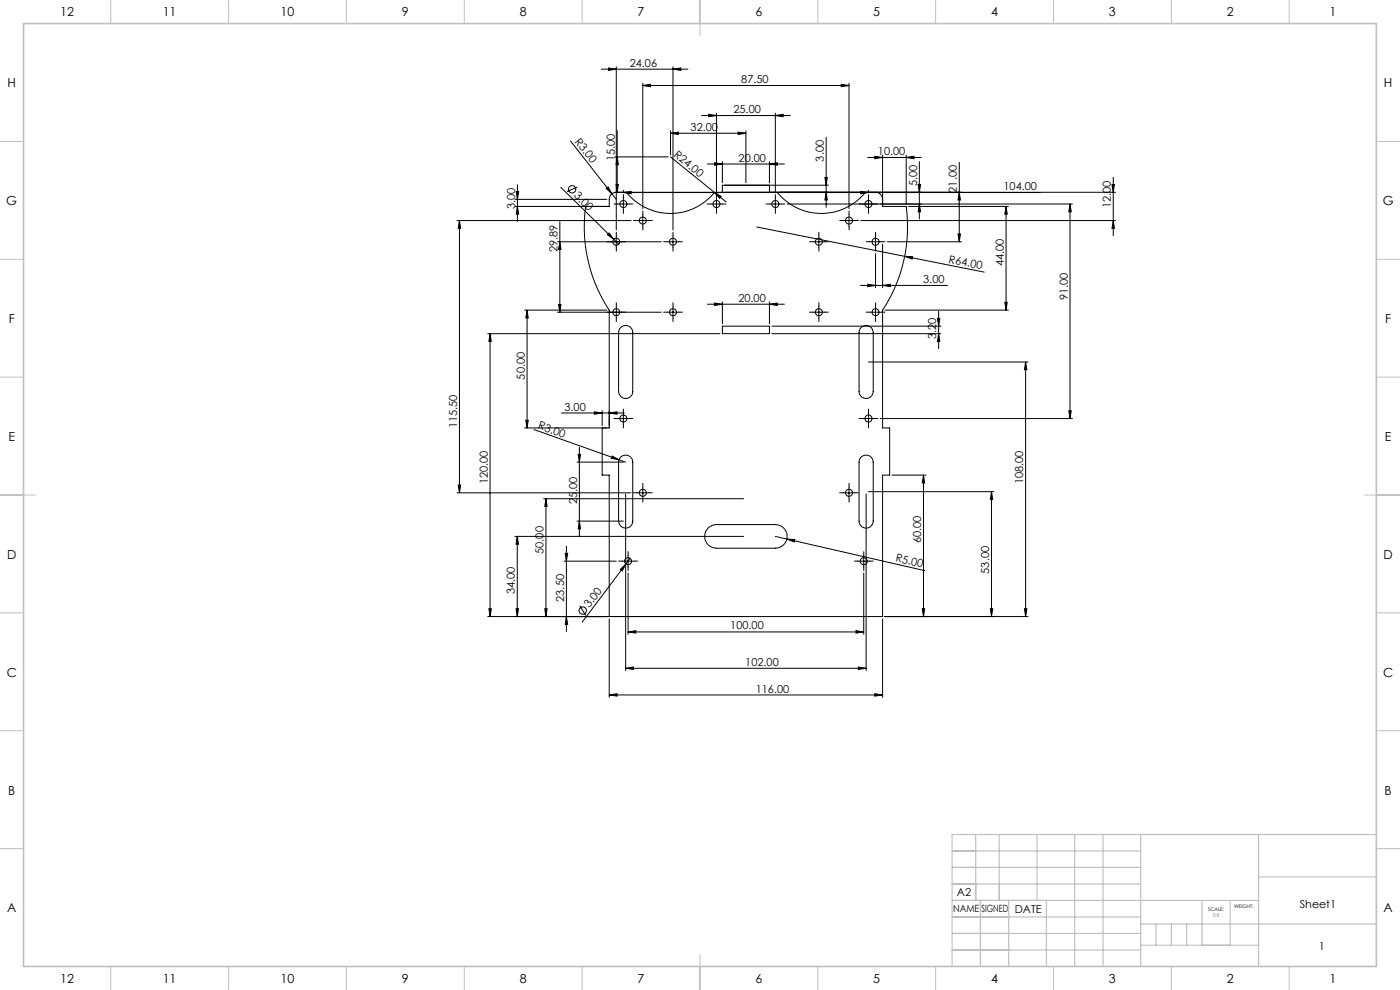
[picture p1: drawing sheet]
<svg xmlns="http://www.w3.org/2000/svg" width="594mm" height="420mm" viewBox="0 0 594 420" stroke-linecap="round" stroke-linejoin="round" font-family="sans-serif">
<g fill="none" stroke="#000" stroke-width=".42">
<path d="M255.1 29.3h36.8M258.2 28.8l3.3 .5-3.3 .6zM261.5 28.3v69.3M272.7 36.3l3.3-.5v1zM272.7 35.3v53.3M272.7 36.3h87.5M285.5 29.3l3.4-.5v1.1zM285.5 28.3v69.3M356.9 35.8l3.3 .5-3.3 .5zM360.2 35.3v53.3M242 59.8l17.6 22.4M261.9 55.4v26.2"/>
<path d="M284.5 56.5l3.3-.5v1.1zM284.5 55.5v10.1M284.5 56.5h32M297.6 49h37.7M300.7 48.5l3.3 .5-3.3 .5zM304 48v33.6M313.2 56l3.3 .5-3.3 .6zM316.5 55.5v22.1M329 49l3.3-.5v1zM329 48v33.6M350.5 58.2v29.7M219.5 78.4v15.5"/>
<path d="M237.9 79.5l22.5 22M244.9 79.4l-4.3 1.9M257.2 79.9l.8-.6 1.6 2.9zM260.9 66.6h22.6M261.4 78.3h1l-.5 3.3zM261.9 66.6l.5 3.3h-1zM284.5 66.6l18.6 15.1M300.1 69.6h32.7M303.2 69.1l3.3 .5-3.3 .5zM306.5 68.6v9M326.5 69.6l3.3-.5v1zM326.5 68.6v9"/>
<path d="M326.5 78.6v3M350 75.3h1l-.5 3.3zM351.5 78.6h-45v3M368.1 66.8h22.7M371.2 66.3l3.3 .5-3.3 .5zM374.5 65.8v21.8h10a64.3 64.3 0 0 1-10 44v50h3v20h-3v60h-167.6M384.5 66.8l3.3-.5v1zM384.5 65.8v20.8M389.6 78.3h1l-.5 3.3zM390.1 68.6v24.3M407 68.8v33.8M471.8 78.3h1l-.5 3.3z"/>
<path d="M472.3 75.2v24.7M193.9 93.6h73.8M194.9 93.6l.5 3.3h-1zM194.9 93.6v115.5M218.5 84.6h39M219 81.3h1.1l-.6 3.3zM219.5 87.6l.6 3.3h-1.1zM237.5 94.1v38.4M248.5 87.6a64.3 64.3 0 0 0 10 44v50h-35.9M258.4 98.8l2 2.7-2.7-1.9zM259.6 82.2l1.9 2.4M260.9 81.6h41.3"/>
<path d="M261.5 81.6a2.95 2.95 0 0 0-3 3v3h-40M262 86.6h5M264.5 81.7l3.3-.5v1zM264.5 80.7v.9M264.5 81.7h176.8M264.5 84v5.1M270.2 93.6h5M272.7 91.1v5M301.5 86.6h5M303.1 81.7l2.9 1.6-.6 .9zM303.1 81.7l5 4M304 84v5.1"/>
<path d="M321.1 96.3l96.5 19.1M326.5 86.6h5M329 84v5.1M329.7 81.6a24 24 0 0 0 37.5 0M350.5 81.6l.5 3.3h-1zM357.7 93.6h5M360.2 91.1v5M365.2 81.2l3.3 .5-3.3 .5zM365.2 93.6h108.1M368.5 80.7v.9M368.5 84v5.1M371.5 81.6a2.95 2.95 0 0 1 3 3"/>
<path d="M385.5 87.6h42.3M390.1 86.6l.5 3.3h-1zM406.5 99.3h1l-.5 3.3zM407 81.6l.5 3.3h-1zM426.9 87.6v44M426.9 87.6l.5 3.3h-1.1zM454 86.6l.5 3.3h-1zM454 86.6v91M455 86.6h-121M472.3 93.6l.5 3.3h-1zM473.3 81.6h-170.1a24 24 0 0 1-37.5 0M236.5 102.6h44"/>
<path d="M237.5 102.6l.5 3.3h-1zM260.4 101.5l2.1 2.1M261.5 100.1v5M283 102.6h5M285.5 100.1v5M344.9 102.6h5M347.4 100.1v5M369 102.6h5M371.5 107.6v14.5M371.5 100.1v5M374.5 103.6v18.5M376.5 102.6h31.5"/>
<path d="M383.9 108.7l3.3 .2-.2 1zM222.6 131.6h34.9M223.6 131.6l.5 3.3h-1zM223.6 131.6v50M236.5 132.5h44M237 129.2h1l-.5 3.3zM261.5 129.9v5.1M263.2 139.1a2.99 2.99 0 0 1 3.3-.8 2.99 2.99 0 0 1 2 2.8v25a3 3 0 0 1-3 3 3 3 0 0 1-3-3v-25zM283 132.5h5M285.5 129.9v5.1M300.1 129.1h32.7M303.2 128.6l3.3 .5-3.3 .5z"/>
<path d="M306.5 128.1v9.3M306.5 138.4h20v3.2h-20zM326.5 129.1l3.3-.5v1zM326.5 128.1v9.3M327.5 138.4h71.7M344.9 132.5h5M347.4 129.9v5.1M365.1 121.1h36.9M365.2 139.1a3 3 0 0 1 3.3-.8 3 3 0 0 1 2 2.8v25a3 3 0 0 1-3 3 3 3 0 0 1-3-3v-25zM368.2 120.6l3.3 .5-3.3 .5zM369 132.5h5M371.5 129.9v5.1"/>
<path d="M374.5 121.1l3.3-.5v1zM375.5 131.6h52.3M397.8 135.1h.9l-.4 3.3zM398.3 132v15.9M426.3 128.3h1.1l-.5 3.3zM206.9 141.6h98.6M207.9 141.6l.6 3.3h-1.1zM207.9 141.6v120M327.5 141.6h71.7M368.5 153.6h67.7M398.3 141.6l.4 3.3h-.9zM435.2 153.6l.5 3.3h-1z"/>
<path d="M435.2 153.6v108M223.1 178.3h1l-.5 3.3zM238.2 175.2h26.6M252.2 174.7l3.3 .5-3.3 .5zM255.5 174.2v6.4M258.5 175.2l3.3-.5v1zM262 177.6h5M264.5 175.1v5M366 177.6h5M368.5 175.1v5M373.5 177.6h81.5M453.5 174.3h1l-.5 3.3z"/>
<path d="M226.6 182.2l36 12.9M244.8 196.1h19.7M245.3 192.8h1l-.5 3.3zM245.8 189.7v37.7M255.5 181.6v20h3v60M259.7 193.5l2.9 1.6-3.2-.7zM262.6 195.1l2.9 1M263.2 194.1a2.99 2.99 0 0 1 3.3-.8 2.99 2.99 0 0 1 2 2.8v25a3 3 0 0 1-3 3 3 3 0 0 1-3-3v-25zM365.2 194.1a3 3 0 0 1 3.3-.8 3 3 0 0 1 2 2.8v25a3 3 0 0 1-3 3 3 3 0 0 1-3-3v-25zM193.9 209.1h73.8M194.4 205.8h1l-.5 3.3zM230.6 211.6h84.9"/>
<path d="M231.6 211.6l.5 3.3h-1zM231.6 211.6v50M265.5 209.6v74.9M270.2 209.1h5M272.7 206.6v5M357.7 209.1h5M360.2 206.6v5M367.5 209.6v74.9M368.5 208.6h53.2M378.5 201.6h14.3M391.8 201.6l.5 3.3h-1zM391.8 201.6v60"/>
<path d="M420.7 208.6l.5 3.3h-1zM420.7 208.6v53M218.5 227.6h97M219.5 227.6l.5 3.3h-1zM219.5 227.6v34M239.3 238.1h22.2M239.8 234.8h1l-.5 3.3zM240.3 231.7v36.2M244.8 221.1h19.7M245.8 221.1l.5 3.3h-1zM264 238.1h5M266.5 235.6v5"/>
<path d="M267.4 236.9l-20.3 27M300.6 223.9a5.1 5.1 0 0 1 3.4-1.4h25a5 5 0 0 1 5 5.1 5 5 0 0 1-5 5h-25a5 5 0 0 1-4.7-3.2 5 5 0 0 1 1.3-5.5zM329 227.6l4.8 1.1M333.8 228.7l3.4 .2-.2 1zM333.8 228.7l58.6 13.4M364 238.1h5M366.5 235.6v5M207.4 258.3h1.1l-.6 3.3zM219 258.3h1l-.5 3.3zM231.1 258.3h1l-.5 3.3zM246 257l2.5 4.1M263.2 241.6l2.4-2.3-1.6 2.9z"/>
<path d="M266.5 243.1v26M366.5 243.1v26M391.3 258.3h1l-.5 3.3zM420.2 258.3h1l-.5 3.3zM434.7 258.3h1l-.5 3.3zM240.3 261.6l.5 3.3h-1zM258.5 262.6v33.2M266.5 268.1l3.3-.5v1zM266.5 268.1h100M363.2 267.6l3.3 .5-3.3 .5zM374.5 262.6v33.2M375.5 261.6h60.7"/>
<path d="M258.5 294.8l3.3-.5v1zM258.5 294.8h116M265.5 283.5l3.3-.5v1zM265.5 283.5h102M364.2 283l3.3 .5-3.3 .5zM371.2 294.3l3.3 .5-3.3 .5z"/>
<circle cx="242.7" cy="80.3" r="1.56"/>
<circle cx="264.5" cy="86.6" r="1.51"/>
<circle cx="272.7" cy="93.6" r="1.49"/>
<circle cx="304" cy="86.6" r="1.5"/>
<circle cx="329" cy="86.6" r="1.51"/>
<circle cx="360.2" cy="93.6" r="1.51"/>
<circle cx="368.5" cy="86.6" r="1.51"/>
<circle cx="261.5" cy="102.6" r="1.49"/>
<circle cx="285.5" cy="102.6" r="1.49"/>
<circle cx="347.4" cy="102.6" r="1.51"/>
<circle cx="371.5" cy="102.6" r="1.51"/>
<circle cx="261.5" cy="132.4" r="1.49"/>
<circle cx="285.5" cy="132.4" r="1.49"/>
<circle cx="347.4" cy="132.5" r="1.51"/>
<circle cx="371.5" cy="132.5" r="1.51"/>
<circle cx="264.5" cy="177.6" r="1.51"/>
<circle cx="368.5" cy="177.6" r="1.51"/>
<circle cx="272.7" cy="209.1" r="1.49"/>
<circle cx="360.2" cy="209.1" r="1.51"/>
<circle cx="266.5" cy="238.1" r="1.49"/>
<circle cx="366.5" cy="238.1" r="1.5"/>
<circle cx="247.2" cy="259" r="1.56"/>
</g>
<g fill="none" stroke="#000" stroke-width=".42" stroke-dasharray="15.2 1.3 1.3 1.3">
<path d="M262 86.5h-1.5M264.5 84v-1.5M264.5 89v1.5M267 86.5h1.5M270.2 93.5h-1.5M272.7 91v-1.5M272.7 96v1.5M275.2 93.5h1.5M301.5 86.5h-1.5M304 84v-1.5M304 89v1.5M306.5 86.5h1.5"/>
<path d="M326.5 86.5h-1.5M329 84v-1.5M329 89v1.5M331.5 86.5h1.5M357.7 93.5h-1.5M360.2 91v-1.5M360.2 96v1.5M362.7 93.5h1.5M366 86.5h-1.5M368.5 84v-1.5M368.5 89v1.5M371 86.5h1.5"/>
<path d="M259 102.5h-1.5M261.5 100v-1.5M261.5 105v1.5M264 102.5h1.5M283.1 102.5h-1.5M285.6 100v-1.5M285.6 105v1.5M288.1 102.5h1.5M344.9 102.5h-1.5M347.4 100v-1.5M347.4 105v1.5M349.9 102.5h1.5"/>
<path d="M369 102.5h-1.5M371.5 100v-1.5M371.5 105v1.5M374 102.5h1.5M259 132.4h-1.5M261.5 129.9v-1.5M261.5 134.9v1.5M264 132.4h1.5M283.1 132.4h-1.5M285.6 129.9v-1.5M285.6 134.9v1.5M288.1 132.4h1.5"/>
<path d="M344.9 132.4h-1.5M347.4 129.9v-1.5M347.4 134.9v1.5M349.9 132.4h1.5M369 132.4h-1.5M371.5 129.9v-1.5M371.5 134.9v1.5M374 132.4h1.5M262 177.5h-1.5M264.5 175v-1.5M267 177.5h1.5M366 177.5h-1.5"/>
<path d="M368.5 175v-1.5M371 177.5h1.5M264.5 180v1.5M368.5 180v1.5M270.2 209h-1.5M272.7 206.5v-1.5M272.7 211.5v1.5M275.2 209h1.5M357.7 209h-1.5M360.2 206.5v-1.5M360.2 211.5v1.5M362.7 209h1.5"/>
<path d="M264 238h-1.5M266.5 235.5v-1.5M269 238h1.5M364 238h-1.5M366.5 235.5v-1.5M369 238h1.5M266.5 240.5v1.5M366.5 240.5v1.5"/>
</g>
<g fill="none" stroke="#c0c0c0" stroke-width=".42">
<path d="M47 0v10M97 0v10M147 0v10M197 0v10M247 0v10M297 0v15M347 0v10M397 0v10M447 0v10M497 0v10M547 0v10M0 60h10"/>
<path d="M584 60h10M0 110h10M584 110h10M0 160h10M584 160h10M0 210h15M579 210h15M0 260h10M584 260h10M0 310h10M584 310h10M0 360h10"/>
<path d="M584 360h10M47 410v10M97 410v10M147 410v10M197 410v10M247 410v10M297 405v15M347 410v10M397 410v10M447 410v10M497 410v10M547 410v10"/>
</g>
<g fill="none" stroke="#c0c0c0" stroke-width=".5">
<path d="M414 354v28M424 354v28M440 354v28M456 354v56M468 354v56M484 354v56M534 354v56M584 354h-180v56M404 361h80M404 368h80M404 375h80M534 372h50"/>
<path d="M404 382h130M404 389h80M404 396h80M416 382v28M428 382v28M444 382v28M484 392h100M490.5 392v9M497 392v9M503.5 392v9M510 382v19M522 382v19"/>
<path d="M404 403h80M484 401h50"/>
</g>
<path d="M10 10h574v400h-574z" fill="none" stroke="#c0c0c0" stroke-width=".7"/>
<g fill="#000">
<path d="M257.2 79.9l.8-.6 1.6 2.9zM303.1 81.7l2.9 1.6-.6 .9zM258.4 98.8l2 2.7-2.7-1.9zM383.9 108.7l3.3 .2-.2 1zM259.7 193.5l2.9 1.6-3.2-.7zM263.2 241.6l2.4-2.3-1.6 2.9zM333.8 228.7l3.4 .2-.2 1z"/>
<path d="M326.5 69.6l3.3-.5v1zM303.2 69.1l3.3 .5-3.3 .5zM258.5 175.2l3.3-.5v1zM252.2 174.7l3.3 .5-3.3 .5zM363.2 267.6l3.3 .5-3.3 .5zM266.5 268.1l3.3-.5v1z"/>
<path d="M350 75.3h1l-.5 3.3zM350.5 81.6l.5 3.3h-1zM237.5 102.6l.5 3.3h-1zM237 129.2h1l-.5 3.3zM391.8 201.6l.5 3.3h-1zM391.3 258.3h1l-.5 3.3zM239.8 234.8h1l-.5 3.3zM240.3 261.6l.5 3.3h-1zM207.9 141.6l.6 3.3h-1.1zM207.4 258.3h1.1l-.6 3.3zM219 81.3h1.1l-.6 3.3zM219.5 87.6l.6 3.3h-1.1zM194.9 93.6l.5 3.3h-1zM194.4 205.8h1l-.5 3.3zM245.3 192.8h1l-.5 3.3zM245.8 221.1l.5 3.3h-1zM420.7 208.6l.5 3.3h-1zM420.2 258.3h1l-.5 3.3zM435.2 153.6l.5 3.3h-1zM434.7 258.3h1l-.5 3.3zM219.5 227.6l.5 3.3h-1zM219 258.3h1l-.5 3.3zM389.6 78.3h1l-.5 3.3zM390.1 86.6l.5 3.3h-1zM261.9 66.6l.5 3.3h-1zM261.4 78.3h1l-.5 3.3z"/>
<path d="M303.2 128.6l3.3 .5-3.3 .5zM326.5 129.1l3.3-.5v1zM258.2 28.8l3.3 .5-3.3 .6zM285.5 29.3l3.4-.5v1.1zM368.2 120.6l3.3 .5-3.3 .5zM374.5 121.1l3.3-.5v1zM371.2 66.3l3.3 .5-3.3 .5zM384.5 66.8l3.3-.5v1zM258.5 294.8l3.3-.5v1zM371.2 294.3l3.3 .5-3.3 .5zM300.7 48.5l3.3 .5-3.3 .5zM329 49l3.3-.5v1zM272.7 36.3l3.3-.5v1zM356.9 35.8l3.3 .5-3.3 .5zM284.5 56.5l3.3-.5v1.1zM313.2 56l3.3 .5-3.3 .6zM264.5 81.7l3.3-.5v1zM365.2 81.2l3.3 .5-3.3 .5z"/>
<path d="M397.8 135.1h.9l-.4 3.3zM398.3 141.6l.4 3.3h-.9z"/>
<path d="M231.1 258.3h1l-.5 3.3zM231.6 211.6l.5 3.3h-1zM223.1 178.3h1l-.5 3.3zM223.6 131.6l.5 3.3h-1zM472.3 93.6l.5 3.3h-1zM471.8 78.3h1l-.5 3.3zM406.5 99.3h1l-.5 3.3zM407 81.6l.5 3.3h-1zM453.5 174.3h1l-.5 3.3zM454 86.6l.5 3.3h-1zM426.3 128.3h1.1l-.5 3.3zM426.9 87.6l.5 3.3h-1.1z"/>
<path d="M265.5 283.5l3.3-.5v1zM364.2 283l3.3 .5-3.3 .5z"/>
</g>
<g font-size="5.3">
<text x="25.6" y="7">12</text>
<text x="69" y="7">11</text>
<text x="119.1" y="7">10</text>
<text x="170.5" y="7">9</text>
<text x="220.5" y="7">8</text>
<text x="270.5" y="7">7</text>
<text x="320.5" y="7">6</text>
<text x="370.5" y="7">5</text>
<text x="420.5" y="7">4</text>
<text x="470.5" y="7">3</text>
<text x="520.5" y="7">2</text>
<text x="564" y="7">1</text>
<text x="3.2" y="37">H</text>
<text x="587.2" y="37">H</text>
<text x="2.7" y="87">G</text>
<text x="586.7" y="87">G</text>
<text x="3.7" y="137">F</text>
<text x="587.7" y="137">F</text>
<text x="3.6" y="187">E</text>
<text x="587.6" y="187">E</text>
<text x="3" y="237">D</text>
<text x="587" y="237">D</text>
<text x="2.8" y="287">C</text>
<text x="586.8" y="287">C</text>
<text x="3.5" y="337.1">B</text>
<text x="587.5" y="337.1">B</text>
<text x="3" y="387">A</text>
<text x="587" y="387">A</text>
<text x="25.6" y="417">12</text>
<text x="69" y="417">11</text>
<text x="119.1" y="417">10</text>
<text x="170.5" y="417">9</text>
<text x="220.5" y="417">8</text>
<text x="270.5" y="417">7</text>
<text x="320.5" y="417">6</text>
<text x="370.5" y="417">5</text>
<text x="420.5" y="417">4</text>
<text x="470.5" y="417">3</text>
<text x="520.5" y="417">2</text>
<text x="564" y="417">1</text>
</g>
<g font-size="4.7">
<text x="267.2" y="28.3">24.06</text>
<text x="314.5" y="35.2">87.50</text>
<text x="311.2" y="48">25.00</text>
<text x="293" y="55.5">32.00</text>
<text x="243.6" y="60.2" transform="rotate(52 243.6 60.2)">R3.00</text>
<text x="372.5" y="65.8">10.00</text>
<text x="260.9" y="68.3" transform="rotate(-90 260.9 68.3)">15.00</text>
<text x="285.7" y="66.2" transform="rotate(39 285.7 66.2)">R24.00</text>
<text x="313.4" y="68.5">20.00</text>
<text x="349.5" y="68.5" transform="rotate(-90 349.5 68.5)">3.00</text>
<text x="243.4" y="83.3" transform="rotate(44 243.4 83.3)">3.00</text>
<text x="389.1" y="78.9" transform="rotate(-90 389.1 78.9)">5.00</text>
<text x="406" y="81.7" transform="rotate(-90 406 81.7)">21.00</text>
<text x="425.8" y="80.7">104.00</text>
<text x="218.5" y="88.7" transform="rotate(-90 218.5 88.7)">3.00</text>
<text x="471.3" y="88.4" transform="rotate(-90 471.3 88.4)">12.00</text>
<text x="236.5" y="107" transform="rotate(-90 236.5 107)">29.89</text>
<text x="402.3" y="111.4" transform="rotate(11 402.3 111.4)">R64.00</text>
<text x="425.9" y="113" transform="rotate(-90 425.9 113)">44.00</text>
<text x="391.7" y="120.1">3.00</text>
<text x="313.3" y="128">20.00</text>
<text x="453" y="127.3" transform="rotate(-90 453 127.3)">91.00</text>
<text x="397.3" y="143.8" transform="rotate(-90 397.3 143.8)">3.20</text>
<text x="222.6" y="161" transform="rotate(-90 222.6 161)">50.00</text>
<text x="239.5" y="174.2">3.00</text>
<text x="193.9" y="181.8" transform="rotate(-90 193.9 181.8)">115.50</text>
<text x="228.1" y="181.7" transform="rotate(20 228.1 181.7)">R3.00</text>
<text x="206.9" y="205.5" transform="rotate(-90 206.9 205.5)">120.00</text>
<text x="434.2" y="205.3" transform="rotate(-90 434.2 205.3)">108.00</text>
<text x="244.8" y="213.8" transform="rotate(-90 244.8 213.8)">25.00</text>
<text x="390.8" y="230.5" transform="rotate(-90 390.8 230.5)">60.00</text>
<text x="230.6" y="234.9" transform="rotate(-90 230.6 234.9)">50.00</text>
<text x="379.8" y="238.1" transform="rotate(13 379.8 238.1)">R5.00</text>
<text x="419.7" y="243.4" transform="rotate(-90 419.7 243.4)">53.00</text>
<text x="218.5" y="251.9" transform="rotate(-90 218.5 251.9)">34.00</text>
<text x="239.3" y="255.3" transform="rotate(-90 239.3 255.3)">23.50</text>
<text x="250.2" y="258" transform="rotate(-53 250.2 258)">3.00</text>
<text x="309.8" y="267">100.00</text>
<text x="316.2" y="282.5">102.00</text>
<text x="320.7" y="293.8">116.00</text>
<text x="406" y="380.1">A2</text>
<text x="430.5" y="387.4">DATE</text>
<text x="551.5" y="385.1">Sheet1</text>
<text x="559.5" y="402.9">1</text>
</g>
<g font-size="4.2">
<text x="404.4" y="387.1">NAME</text>
<text x="416.4" y="387.1">SIGNED</text>
</g>
<g font-size="2.1">
<text x="512.6" y="386.6">SCALE:</text>
<text x="514.7" y="389.2">1:1</text>
<text x="523.6" y="385.3">WEIGHT:</text>
</g>
</svg>
